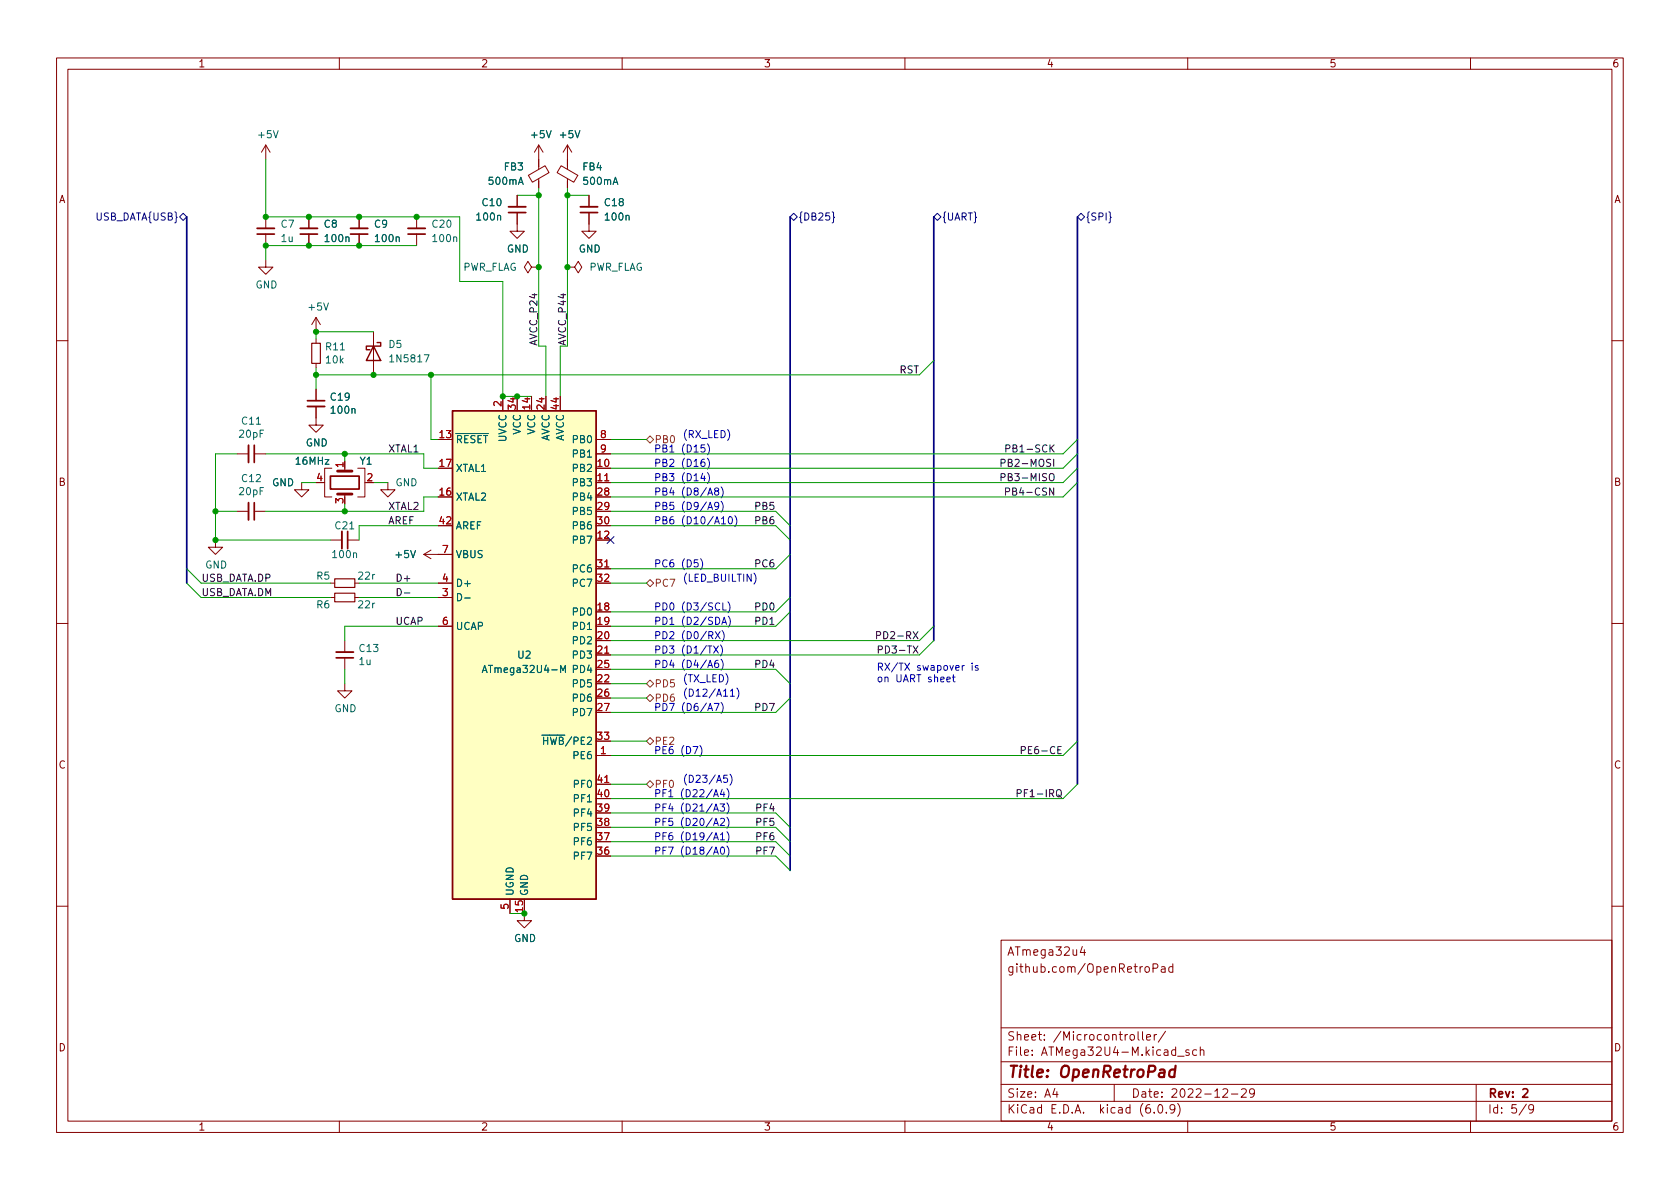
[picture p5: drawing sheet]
<svg xmlns="http://www.w3.org/2000/svg" width="297mm" height="210mm" viewBox="0 0 297 210" stroke-linecap="round" stroke-linejoin="round" font-family="sans-serif">
<g fill="none" stroke="#840000" stroke-width=".18">
<path d="M10 10.2h277v190.1h-277zM12 12.2h273v186.1h-273zM60 10.2v2M110 10.2v2M160 10.2v2M210 10.2v2M260 10.2v2M47 25.6v2.6M47 38.3v2.1M47 25.6l-.8 1.3M47 25.6l.8 1.3M54.6 38.3v2.1"/>
<path d="M63.5 38.3v2.1M73.7 38.3v2.1M91.4 37.6v3.3h1.3l-1.3 1.3-1.2-1.3h1.2M91.4 34.5v2.1M93.4 31l3-1.7 .7 1.2-3 1.7zM95.2 25.6v4.3M95.2 31.6v1.7M95.2 25.6l-.7 1.3M95.2 25.6l.8 1.3M99.2 29.3l3 1.7-.8 1.2-2.9-1.7zM100.3 25.6v4.3M100.3 31.6v1.7"/>
<path d="M100.3 25.6l-.7 1.3M100.3 25.6l.8 1.3M104.1 37.6v3.3h1.3l-1.3 1.3-1.2-1.3h1.2M104.1 34.5v2.1M47 46v1.2h1.3l-1.3 1.3-1.3-1.3h1.3M47 41.4v2M54.6 41.4v2M55.9 56.1v2.6M55.9 59.9v.8M55.9 56.1l-.8 1.3M55.9 56.1l.7 1.3M63.5 41.4v2"/>
<path d="M66 58.7v7.6M73.7 41.4v2M94 47.2l-.7-1-.6 1 .6 1.1 .7-1.1h1.2M95.2 47.2h.1M100.3 47.2h1.3l.6-1 .7 1-.7 1.1-.6-1.1M100.3 47.2h.1M10 60.2h2M55.9 71.9v3.3h1.2l-1.2 1.2-1.3-1.2h1.3M55.9 64.3v.7M55.9 68.8v2.1M88.9 70.1v2.5M105.4 77.7h2.5"/>
<path d="M285 60.2h2M38.1 95.5v1.3h1.3l-1.3 1.2-1.3-1.2h1.3M41.9 80.3h2M41.9 90.4h2M45 80.3h2M45 90.4h2M53.3 85.3v1.3h1.3l-1.3 1.3-1.2-1.3h1.2M58.4 95.5h2.1M58.7 82.8h-1.3v5.1h1.3M61 82.8v.5M61 87.4v.5M61.5 95.5h2"/>
<path d="M63.2 82.8h1.3v5.1h-1.3M68.6 85.3v1.3h1.2l-1.2 1.3-1.3-1.3h1.3M74.9 98h5.1M74.9 98l1.3 .8M76.2 97.3l-1.3 .7M105.4 85.3h2.5M105.4 80.3h2.5M10 110.2h2M58.4 105.7h.8M58.4 103.1h.8M61 113.3v2M61 116.3v2.1"/>
<path d="M62.7 105.7h.8M62.7 103.1h.8M77.5 105.7h2.5M77.5 103.1h2.5M77.5 110.7h2.5M105.4 115.8h2.5M105.4 100.6h2.5M285 110.2h2M61 120.9v1.3h1.2l-1.2 1.2-1.3-1.2h1.3M105.4 133.6h2.5M105.4 138.7h2.5M90.2 159v2.5"/>
<path d="M10 160.2h2M92.7 161.5v1.3h1.3l-1.3 1.3-1.3-1.3h1.3M177 166.3h108v32h-108zM191.4 167.4l-.4 1h.9M191.7 167.9v1M203.9 171.2l.7-.1 .1-.2-.1-.3-.2-.2h-.5v1.5M205.4 171h.5l.1 .9M206 171.3l-.5 .1a.29 .29 0 0 0-.2 .2 .29 .29 0 0 0 .2 .3h.5M207.4 171l-.5-.1-.3 .3v.4l.2 .3h.6M207.4 170.4v1.5M285 160.2h2M60 198.3v2"/>
<path d="M110 198.3v2M160 198.3v2M177 194.8h108M177 191.8h108M177 187.8h108M177 181.8h108M186.5 192.5l-.4 1h1M186.9 193v1M197 191.8v3M199.9 183l.4-.1 .3 .3v.4l-.3 .3h-.4l-.1-.3v-.4zM201.2 182.4v1.3l.2 .2M202 182.4v1.3l.2 .2"/>
<path d="M202.7 183.4l.7-.1v-.3l-.5-.1-.2 .2 .1 .8h.6M204.1 196.7v.1M204.1 182.9v1M204.5 182.9l-.3 .1-.1 .2M204.9 195.4l.2-.1a.81 .81 0 0 1 .6 .7 .81 .81 0 0 1-.3 .8h-.2a.81 .81 0 0 1-.6-.6 .81 .81 0 0 1 .3-.8zM206.1 182.4l-1.3 1.9M206.2 196.7v.1M207.7 196l-.3 .3h-.3l-.2-.3 .1-.6 .4-.1 .2 .2a.99 .99 0 0 1-.3 1.3h-.3M208.2 195.1a1.72 1.72 0 0 1 0 2.3M208.2 186.8h1.2M210 198.3v2M210.2 185.7l-.3-.1-.3 .2 .1 .3 .5 .1v.4h-.6"/>
<path d="M211.6 185.7l-.5-.1-.2 .3v.4l.1 .3h.6M212.2 185.8l.2-.2 .4 .1 .1 .9M212.2 185.1v1.5M216.2 192.7l.6-.2 .2 .2 .1 .3-1 1h1M217.7 193.5h1.2M219.5 192.7l.6-.2 .2 .2 .1 .3-1 1h1M221.8 193.2l-.3 .3-.4-.1-.2-.2 .2-.6 .4-.1 .2 .2a.99 .99 0 0 1-.3 1.3h-.3M260 198.3v2M261 191.8v6.5M269.9 195.3l-1.3 1.9M271.2 196l-.3 .3h-.3l-.3-.3 .1-.6 .5-.1 .2 .2a.99 .99 0 0 1-.4 1.3h-.3"/>
</g>
<g fill="none" stroke="#840000" stroke-width=".3">
<path d="M89.9 37.6h3.1M102.6 37.6h3.1M45.5 41.4h3M53.1 41.4h3M62 41.4h3M72.1 41.4h3.1M45 78.7v3.1M54.4 70.9h3M45 88.9v3M58.4 84.2h5.1v2.3h-5.1zM61.5 94v3M59.4 116.3h3.1"/>
<path d="M269.3 192.7l.5-.2 .3 .2v.3l-.9 1h.9"/>
</g>
<path d="M207.8 189.2a.66 .66 0 0 0-1 .3l-.1 .6 .2 .3 .1 .1 .6-.1M207.9 188.5l-.3 2" fill="none" stroke="#840000" stroke-width=".4"/>
<path d="M89.9 36.6h3.1M102.6 36.6h3.1M45.5 40.4h3M53.1 40.4h3M62 40.4h3M72.1 40.4h3.1M43.9 78.7v3.1M54.4 71.9h3M43.9 88.9v3M60.5 94v3M59.4 115.3h3.1" fill="none" stroke="#840000" stroke-width=".33"/>
<path d="M66 61.2l1.3 2.5h-2.5zM66.7 60.6h.6v.6h-2.5v.6h.6M80 72.6h25.4v86.4h-25.4z" fill="none" stroke="#840000" stroke-width=".25"/>
<path d="M55.1 60.7h1.5v3.6h-1.5zM59.2 104.9h3.5v1.5h-3.5zM59.2 102.4h3.5v1.5h-3.5z" fill="none" stroke="#840000" stroke-width=".2"/>
<path d="M80 72.6h25.4v86.4h-25.4z" fill="#ffffc2" stroke="#ffffc2" stroke-width=".18"/>
<path d="M82.2 105.7h.9M85.3 118.9l.4-1.2 .4 1.2M85.4 118.6h.6M99.1 118.9v-1.2l.4 .9 .5-.9v1.2" fill="none" stroke="#006464" stroke-width=".18"/>
<path d="M59.7 83.3h2.5M59.7 87.4h2.5" fill="none" stroke="#840000" stroke-width=".51"/>
<path d="M114.3 77.7l.6-.6 .7 .6-.7 .7zM114.3 103.1l.6-.6 .7 .6-.7 .7zM114.3 131.1l.6-.7 .7 .7-.7 .6zM114.3 123.4l.6-.6 .7 .6-.7 .7zM114.9 120.3l.7 .6-.7 .6-.6-.6zM114.9 138l.7 .7-.7 .6-.6-.6z" fill="none" stroke="#725600" stroke-width=".18"/>
<path d="M31.7 38.3l.7-.6 .6 .6-.6 .7zM139.7 38.3l.6-.6 .7 .6-.7 .7zM147.1 37.5l.3 .2v.6l.2 .1-.2 .2v.6l-.3 .2M165.1 38.3l.6-.6 .7 .6-.7 .7zM190.5 38.3l.6-.6 .7 .6-.7 .7zM196.1 37.5l.2 .2v.6l.2 .1-.2 .2v.6l-.2 .2M107.3 94.9l1.3 1.2M108.6 94.9l-1.3 1.2" fill="none" stroke="#000084" stroke-width=".18"/>
<path d="M177.8 79.3h.6l.2-.2-.1-.3-.7-.1v1.2M177 84.4h.6l.1-.2v-.3l-.7-.2v1.3M177 81.9l.6-.1 .1-.2v-.3l-.7-.1v1.3M177.8 87l.6-.1 .1-.2-.1-.3-.6-.1v1.3M70.2 104.1a.64 .64 0 0 1 .8 .6 .64 .64 0 0 1-.8 .6zM71.5 104.9h1M155 112.4l.6-.1 .1-.2-.1-.3-.6-.1v1.3M155.3 114.9l.6-.1 .1-.1v-.4l-.7-.1v1.3M180.6 132.7l.6-.1 .1-.2-.1-.3-.6-.1v1.3M179.8 140.3l.6-.1 .2-.1-.1-.4-.7-.1v1.3" fill="none" stroke="#0f0f0f" stroke-width=".18"/>
<g fill="none" stroke="#0000c2" stroke-width=".18">
<path d="M124.6 78.7h-.6l-.1 .6 .2-.1h.4l.2 .2-.1 .4-.2 .1-.5-.1M125.1 78.5a1.46 1.46 0 0 1 0 1.9M123.4 99h-.6l-.1 .6 .2-.1h.4l.1 .2v.4l-.2 .2-.5-.2M123.9 98.8a1.46 1.46 0 0 1 0 1.9M124.2 83.7l-.3 .9h.8M124.5 81.2l-.3 .1a.86 .86 0 0 0 0 1.2l.4-.1 .1-.5-.3-.2h-.2l-.3 .2M124.5 84.2v.8M125.1 81a1.46 1.46 0 0 1 0 2M125.1 83.6a1.46 1.46 0 0 1 0 1.9M126.6 86.8l-.2-.2v-.2l.2-.1h.4l.1 .2-.1 .2-.5 .2-.1 .2v.2l.2 .3h.2l.3-.3-.1-.3-.2-.2M127.1 89.4l-.3 .2h-.2l-.2-.2 .1-.5 .3-.1 .2 .1a.84 .84 0 0 1-.3 1.2h-.2M127.5 88.6a1.46 1.46 0 0 1 0 2"/>
<path d="M127.5 86.1a1.46 1.46 0 0 1 0 1.9M127.6 92.6h.7M128.9 91.5l.2-.1a.68 .68 0 0 1 .4 .6 .68 .68 0 0 1-.4 .6l-.2-.1-.1-.3zM129.9 91.2a1.46 1.46 0 0 1 0 1.9M126.2 114.2l.8 1.3M126.5 111.7l.8 1.3M127 116.8h-.4a.86 .86 0 0 0 0 1.2l.4-.1 .1-.4-.3-.2h-.2l-.2 .2M127 114.2l-.8 1.3M127.3 111.7l-.8 1.3M127.4 114a1.46 1.46 0 0 1 0 2M127.5 116.6a1.46 1.46 0 0 1 0 1.9M127.6 110.4l.4-1.3 .5 1.3"/>
<path d="M127.7 111.5a1.46 1.46 0 0 1 0 1.9M127.7 110.1h.6M127.8 106.6v1.3h.6M128.7 106.4a1.46 1.46 0 0 1 0 2M128.8 109a1.46 1.46 0 0 1 0 1.9M133.3 101.3a1.46 1.46 0 0 1 0 2M168.4 119.7h.5M168.6 119.3v1.1l.3 .2M171.9 117.3v.1M171.9 117.7v.8M172.9 117.7h-.3l-.2 .2 .1 .1 .4 .2v.3h-.5M122.5 132h.9l-.6 1.3"/>
<path d="M123.8 131.8a1.46 1.46 0 0 1 0 2M126.3 124.4h.8l-.5 1.3M127.5 124.2a1.46 1.46 0 0 1 0 1.9M127.7 139.6l-.3 .9h.8M128.5 139.4a1.46 1.46 0 0 1 0 2M128.6 137.1h-.6l-.1 .6 .2-.1h.4l.1 .2v.4l-.2 .2-.5-.2M129.1 136.9a1.46 1.46 0 0 1 0 1.9M129.1 122.2l.4-.4v1.3M129.1 123.1h.8M130.3 121.7a1.46 1.46 0 0 1 0 1.9M167.4 120.2l.6-.2v-.2l-.4-.1-.2 .2 .1 .6h.5M126.2 146l.4-1.3 .4 1.3"/>
<path d="M126.2 143.4l.4-1.2 .4 1.2M126.2 148.5l.4-1.3 .4 1.3M126.2 151.1l.4-1.3 .4 1.3M126.2 140.9l.4-1.3 .4 1.3M126.3 145.6h.6M126.3 143.1h.6M126.3 148.2h.6M126.3 150.7h.6M126.3 140.5h.6M127.3 142.2h.8l-.4 .5 .3 .1v.5l-.1 .1-.6-.1M127.4 144.8l.5-.1 .2 .4-.8 .9h.8M127.4 147.6l.3-.4v1.3"/>
<path d="M127.4 148.5h.7M127.6 149.8h.1a.68 .68 0 0 1 .4 .6 .68 .68 0 0 1-.4 .7 .84 .84 0 0 1-.1-1.3zM128 140.1v.8M128.5 144.5a1.46 1.46 0 0 1 0 2M128.5 142a1.46 1.46 0 0 1 0 1.9M128.5 147.1a1.46 1.46 0 0 1 0 1.9M128.5 149.6a1.46 1.46 0 0 1 0 1.9"/>
</g>
<path d="M33 38.3v64.8M139.7 38.3v115.6M165.1 38.3v75M190.5 38.3v100.4" fill="none" stroke="#000084" stroke-width=".3"/>
<g fill="none" stroke="#009600" stroke-width=".18">
<path d="M47 28.2v10.1h34.3v11.5h7.6v20.3h5.1M91.4 34.5h3.8M95.2 33.3v27.9h1.3v8.9M100.3 34.5h3.8M100.3 33.3v27.9M66 58.7h-10.1v1.2M73.7 43.4h-26.7v2.6M55.9 65v3.8M76.2 66.3v11.4h1.3M99.1 61.2v8.9M107.9 77.7h6.4M165.1 63.7l-2.5 2.6h-106.7"/>
<path d="M190.5 77.7l-2.5 2.6h-80.1M38.1 90.4h3.8M41.9 80.3h-3.8v15.2h20.3M47 80.3h27.9v2.5h2.6M53.3 85.3h2.6M61 80.3v1.2M61 89.1v1.3M66 85.3h2.6M77.5 87.9h-2.6v2.5h-27.9M77.5 93h-14v2.5M107.9 90.4h29.3l2.5 2.6M107.9 93h29.3l2.5 2.5"/>
<path d="M139.7 98l-2.5 2.6h-29.3M190.5 82.8l-2.5 2.5h-80.1M190.5 80.3l-2.5 2.5h-80.1M190.5 85.3l-2.5 2.6h-80.1M33 100.6l2.6 2.5h22.8M33 103.1l2.6 2.6h22.8M61 118.4v2.5M63.5 103.1h14M63.5 105.7h14M77.5 110.7h-16.5v2.6M107.9 103.1h6.4M107.9 118.4h29.3l2.5 2.5"/>
<path d="M139.7 108.2l-2.5 2.5h-29.3M139.7 105.7l-2.5 2.5h-29.3M165.1 110.7l-2.5 2.6h-54.7M165.1 113.3l-2.5 2.5h-54.7M107.9 131.1h6.4M107.9 123.4h6.4M107.9 138.7h6.4M107.9 120.9h6.4M139.7 123.4l-2.5 2.6h-29.3M190.5 131.1l-2.5 2.5h-80.1M190.5 138.7l-2.5 2.5h-80.1M107.9 143.8h29.3l2.5 2.5"/>
<path d="M107.9 146.3h29.3l2.5 2.5M107.9 151.4h29.3l2.5 2.5M107.9 148.8h29.3l2.5 2.6M90.2 161.5h2.5"/>
</g>
<g fill="#009600" stroke="#009600" stroke-width=".18">
<circle cx="100.3" cy="47.2" r=".46"/>
<circle cx="88.9" cy="70.1" r=".46"/>
<circle cx="76.2" cy="66.3" r=".46"/>
<circle cx="91.4" cy="70.1" r=".46"/>
<circle cx="92.7" cy="161.5" r=".46"/>
<circle cx="38.1" cy="95.5" r=".46"/>
<circle cx="61" cy="80.3" r=".46"/>
<circle cx="61" cy="90.4" r=".46"/>
<circle cx="38.1" cy="90.4" r=".46"/>
<circle cx="100.3" cy="34.5" r=".46"/>
<circle cx="95.2" cy="47.2" r=".46"/>
<circle cx="95.2" cy="34.5" r=".46"/>
<circle cx="55.9" cy="58.7" r=".46"/>
<circle cx="55.9" cy="66.3" r=".46"/>
<circle cx="47" cy="43.4" r=".46"/>
<circle cx="47" cy="38.3" r=".46"/>
<circle cx="66" cy="66.3" r=".46"/>
<circle cx="63.5" cy="38.3" r=".46"/>
<circle cx="54.6" cy="43.4" r=".46"/>
<circle cx="54.6" cy="38.3" r=".46"/>
<circle cx="63.5" cy="43.4" r=".46"/>
<circle cx="73.7" cy="38.3" r=".46"/>
</g>
<text font-size="2.8" fill="#840000" x="178" y="190.6">Title: OpenRetroPad</text>
<g font-size="2.1" fill="#840000">
<text x="178" y="172">github.com/OpenRetroPad</text>
<text x="178" y="169">ATmega32u4</text>
<text x="178" y="184">Sheet: /Microcontroller/</text>
<text x="178" y="186.7">File: ATMega32U4-M.kicad_sch</text>
<text x="178" y="196.9">KiCad E.D.A. kicad (6.0.9)</text>
<text x="178" y="194.1">Size: A4</text>
<text x="200" y="194.1">Date: 2022-12-29</text>
<text x="263" y="194.1">Rev: 2</text>
<text x="263" y="196.9">Id: 5/9</text>
</g>
<g font-size="1.8" fill="#840000">
<text x="35" y="11.9">1</text>
<text x="85" y="11.9">2</text>
<text x="135" y="11.9">3</text>
<text x="185" y="11.9">4</text>
<text x="235" y="11.9">5</text>
<text x="285" y="11.9">6</text>
<text x="10.3" y="35.9">A</text>
<text x="285.3" y="35.9">A</text>
<text x="10.3" y="85.9">B</text>
<text x="285.3" y="85.9">B</text>
<text x="10.3" y="135.9">C</text>
<text x="285.3" y="135.9">C</text>
<text x="10.3" y="185.9">D</text>
<text x="285.3" y="185.9">D</text>
<text x="35" y="199.9">1</text>
<text x="85" y="199.9">2</text>
<text x="135" y="199.9">3</text>
<text x="185" y="199.9">4</text>
<text x="235" y="199.9">5</text>
<text x="285" y="199.9">6</text>
</g>
<g font-size="1.8" fill="#006464">
<text x="45.8" y="24.4">+5V</text>
<text x="94" y="24.4">+5V</text>
<text x="99.1" y="24.4">+5V</text>
<text x="86.5" y="32.7">500mA</text>
<text x="89.2" y="30.1">FB3</text>
<text x="103.1" y="30.1">FB4</text>
<text x="103.3" y="32.7">500mA</text>
<text x="49.7" y="40.3">C7</text>
<text x="57.3" y="40.3">C8</text>
<text x="66.2" y="40.3">C9</text>
<text x="76.5" y="40.3">C20</text>
<text x="84.4" y="39">100n</text>
<text x="85.4" y="36.4">C10</text>
<text x="107" y="36.4">C18</text>
<text x="107.1" y="39">100n</text>
<text x="49.8" y="42.8">1u</text>
<text x="57.6" y="42.8">100n</text>
<text x="66.5" y="42.8">100n</text>
<text x="76.7" y="42.8">100n</text>
<text x="81.7" y="47.9">PWR_FLAG</text>
<text x="89.6" y="44.6">GND</text>
<text x="102.3" y="44.6">GND</text>
<text x="104" y="47.9">PWR_FLAG</text>
<text x="45.2" y="51">GND</text>
<text x="54.7" y="54.9">+5V</text>
<text x="57.7" y="61.9">R11</text>
<text x="57.7" y="64.3">10k</text>
<text x="68.8" y="61.5">D5</text>
<text x="69.3" y="64.1">1N5817</text>
<text x="58.5" y="70.8">C19</text>
<text x="42.4" y="77.4">20pF</text>
<text x="42.8" y="75.1">C11</text>
<text x="58.7" y="73.1">100n</text>
<text x="92.1" y="76.9" transform="rotate(-90 92.1 76.9)">VCC</text>
<text x="94.6" y="76.9" transform="rotate(-90 94.6 76.9)">VCC</text>
<text x="52.4" y="82.2">16MHz</text>
<text x="54" y="78.9">GND</text>
<text x="63.6" y="82.2">Y1</text>
<text x="80.5" y="78.4">~{RESET}</text>
<text x="80.5" y="83.4">XTAL1</text>
<text x="89.5" y="78.2" transform="rotate(-90 89.5 78.2)">UVCC</text>
<text x="97.2" y="78.2" transform="rotate(-90 97.2 78.2)">AVCC</text>
<text x="99.7" y="78.2" transform="rotate(-90 99.7 78.2)">AVCC</text>
<text x="101.5" y="83.4">PB2</text>
<text x="101.5" y="78.4">PB0</text>
<text x="101.5" y="80.9">PB1</text>
<text x="42.4" y="87.5">20pF</text>
<text x="42.8" y="85.2">C12</text>
<text x="48.1" y="86">GND</text>
<text x="69.9" y="86">GND</text>
<text x="80.5" y="88.5">XTAL2</text>
<text x="101.5" y="86">PB3</text>
<text x="101.5" y="88.5">PB4</text>
<text x="59.3" y="93.6">C21</text>
<text x="80.5" y="93.6">AREF</text>
<text x="101.5" y="91.1">PB5</text>
<text x="101.5" y="93.6">PB6</text>
<text x="36.3" y="100.5">GND</text>
<text x="58.9" y="98.7">100n</text>
<text x="70" y="98.7">+5V</text>
<text x="80.5" y="98.7">VBUS</text>
<text x="101.5" y="96.1">PB7</text>
<text x="101.5" y="101.2">PC6</text>
<text x="56" y="107.6">R6</text>
<text x="56" y="102.5">R5</text>
<text x="63.4" y="107.6">22r</text>
<text x="63.4" y="102.5">22r</text>
<text x="80.5" y="106.3">D-</text>
<text x="80.5" y="103.8">D+</text>
<text x="101.5" y="103.8">PC7</text>
<text x="80.5" y="111.4">UCAP</text>
<text x="101.5" y="108.8">PD0</text>
<text x="101.5" y="111.4">PD1</text>
<text x="101.5" y="113.9">PD2</text>
<text x="63.5" y="117.6">1u</text>
<text x="63.6" y="115.3">C13</text>
<text x="86.1" y="119">ATmega32U4-M</text>
<text x="91.6" y="116.5">U2</text>
<text x="101.5" y="116.5">PD3</text>
<text x="101.5" y="119">PD4</text>
<text x="59.1" y="125.9">GND</text>
<text x="101.5" y="121.5">PD5</text>
<text x="101.5" y="124.1">PD6</text>
<text x="95.5" y="131.7">~{HWB}/PE2</text>
<text x="101.5" y="126.6">PD7</text>
<text x="101.6" y="134.2">PE6</text>
<text x="101.7" y="141.9">PF1</text>
<text x="101.7" y="139.3">PF0</text>
<text x="101.7" y="149.5">PF6</text>
<text x="101.7" y="146.9">PF5</text>
<text x="101.7" y="144.4">PF4</text>
<text x="101.7" y="152">PF7</text>
<text x="90.8" y="158.5" transform="rotate(-90 90.8 158.5)">UGND</text>
<text x="93.3" y="158.5" transform="rotate(-90 93.3 158.5)">GND</text>
<text x="90.9" y="166.6">GND</text>
</g>
<g font-size="1.8" fill="#000084">
<text x="16.9" y="39">USB_DATA{USB}</text>
<text x="141.1" y="39">{DB25}</text>
<text x="166.5" y="39">{UART}</text>
<text x="191.9" y="39">{SPI}</text>
</g>
<g font-size="1.8" fill="#0f0f0f">
<text x="95" y="61.2" transform="rotate(-90 95 61.2)">AVCC_P24</text>
<text x="159" y="66">RST</text>
<text x="68.6" y="80">XTAL1</text>
<text x="178.1" y="82.5">PB2-MOSI</text>
<text x="178.9" y="80">PB1-SCK</text>
<text x="178.1" y="85.1">PB3-MISO</text>
<text x="178.9" y="87.6">PB4-CSN</text>
<text x="68.6" y="92.7">AREF</text>
<text x="68.6" y="90.2">XTAL2</text>
<text x="133.7" y="90.2">PB5</text>
<text x="133.7" y="92.7">PB6</text>
<text x="133.7" y="100.3">PC6</text>
<text x="35.6" y="102.9">USB_DATA.DP</text>
<text x="35.6" y="105.4">USB_DATA.DM</text>
<text x="69.8" y="102.9">D+</text>
<text x="133.7" y="107.9">PD0</text>
<text x="69.8" y="110.5">UCAP</text>
<text x="133.7" y="110.5">PD1</text>
<text x="156.1" y="113">PD2-RX</text>
<text x="133.7" y="118.1">PD4</text>
<text x="156.3" y="115.6">PD3-TX</text>
<text x="133.7" y="125.7">PD7</text>
<text x="181.6" y="133.3">PE6-CE</text>
<text x="133.9" y="143.5">PF4</text>
<text x="181" y="141">PF1-IRQ</text>
<text x="133.9" y="146">PF5</text>
<text x="133.9" y="148.6">PF6</text>
<text x="133.9" y="151.1">PF7</text>
</g>
<text font-size="1.8" fill="#009600" x="100.1" y="61.2" transform="rotate(-90 100.1 61.2)">AVCC_P44</text>
<g font-size="1.8" fill="#a90000">
<text x="88.6" y="71.9" transform="rotate(-90 88.6 71.9)">2</text>
<text x="77.8" y="77.5">13</text>
<text x="91.2" y="72.4" transform="rotate(-90 91.2 72.4)">34</text>
<text x="93.7" y="72.4" transform="rotate(-90 93.7 72.4)">14</text>
<text x="96.3" y="72.4" transform="rotate(-90 96.3 72.4)">24</text>
<text x="98.8" y="72.4" transform="rotate(-90 98.8 72.4)">44</text>
<text x="106.2" y="77.5">8</text>
<text x="60.7" y="82.7" transform="rotate(-90 60.7 82.7)">1</text>
<text x="77.8" y="82.5">17</text>
<text x="105.7" y="82.5">10</text>
<text x="106.2" y="80">9</text>
<text x="56" y="85.1">4</text>
<text x="60.7" y="89" transform="rotate(-90 60.7 89)">3</text>
<text x="64.9" y="85.1">2</text>
<text x="77.8" y="87.6">16</text>
<text x="105.7" y="85.1">11</text>
<text x="105.7" y="87.6">28</text>
<text x="77.8" y="92.7">42</text>
<text x="105.7" y="95.2">12</text>
<text x="105.7" y="90.2">29</text>
<text x="105.7" y="92.7">30</text>
<text x="78.2" y="97.8">7</text>
<text x="105.7" y="100.3">31</text>
<text x="78.2" y="105.4">3</text>
<text x="78.2" y="102.9">4</text>
<text x="105.7" y="107.9">18</text>
<text x="105.7" y="102.9">32</text>
<text x="78.2" y="110.5">6</text>
<text x="105.7" y="110.5">19</text>
<text x="105.7" y="113">20</text>
<text x="105.7" y="115.6">21</text>
<text x="105.7" y="118.1">25</text>
<text x="105.7" y="120.6">22</text>
<text x="105.7" y="123.2">26</text>
<text x="105.7" y="125.7">27</text>
<text x="105.7" y="130.8">33</text>
<text x="106.2" y="133.3">1</text>
<text x="105.7" y="143.5">39</text>
<text x="105.7" y="141">40</text>
<text x="105.7" y="138.4">41</text>
<text x="105.7" y="148.6">37</text>
<text x="105.7" y="146">38</text>
<text x="105.7" y="151.1">36</text>
<text x="89.9" y="160.8" transform="rotate(-90 89.9 160.8)">5</text>
<text x="92.5" y="161.3" transform="rotate(-90 92.5 161.3)">15</text>
</g>
<g font-size="1.8" fill="#0000c2">
<text x="120.6" y="77.5">(RX_LED)</text>
<text x="115.6" y="82.5">PB2 (D16)</text>
<text x="115.6" y="80">PB1 (D15)</text>
<text x="115.6" y="87.6">PB4 (D8/A8)</text>
<text x="115.6" y="85.1">PB3 (D14)</text>
<text x="115.6" y="90.2">PB5 (D9/A9)</text>
<text x="115.6" y="92.7">PB6 (D10/A10)</text>
<text x="115.6" y="100.3">PC6 (D5)</text>
<text x="115.6" y="107.9">PD0 (D3/SCL)</text>
<text x="120.6" y="102.9">(LED_BUILTIN)</text>
<text x="115.6" y="110.5">PD1 (D2/SDA)</text>
<text x="115.6" y="113">PD2 (D0/RX)</text>
<text x="115.6" y="118.1">PD4 (D4/A6)</text>
<text x="115.6" y="115.6">PD3 (D1/TX)</text>
<text x="154.9" y="118.6">RX/TX swapover is</text>
<text x="115.6" y="125.7">PD7 (D6/A7)</text>
<text x="120.6" y="120.6">(TX_LED)</text>
<text x="120.6" y="123.2">(D12/A11)</text>
<text x="154.9" y="120.6">on UART sheet</text>
<text x="115.6" y="133.3">PE6 (D7)</text>
<text x="115.6" y="143.5">PF4 (D21/A3)</text>
<text x="115.6" y="141">PF1 (D22/A4)</text>
<text x="120.6" y="138.4">(D23/A5)</text>
<text x="115.6" y="146">PF5 (D20/A2)</text>
<text x="115.6" y="148.6">PF6 (D19/A1)</text>
<text x="115.6" y="151.1">PF7 (D18/A0)</text>
</g>
<g font-size="1.8" fill="#725600">
<text x="115.7" y="78.4">PB0</text>
<text x="115.7" y="103.8">PC7</text>
<text x="115.7" y="121.5">PD5</text>
<text x="115.7" y="124.1">PD6</text>
<text x="115.7" y="131.7">PE2</text>
<text x="115.7" y="139.3">PF0</text>
</g>
</svg>
